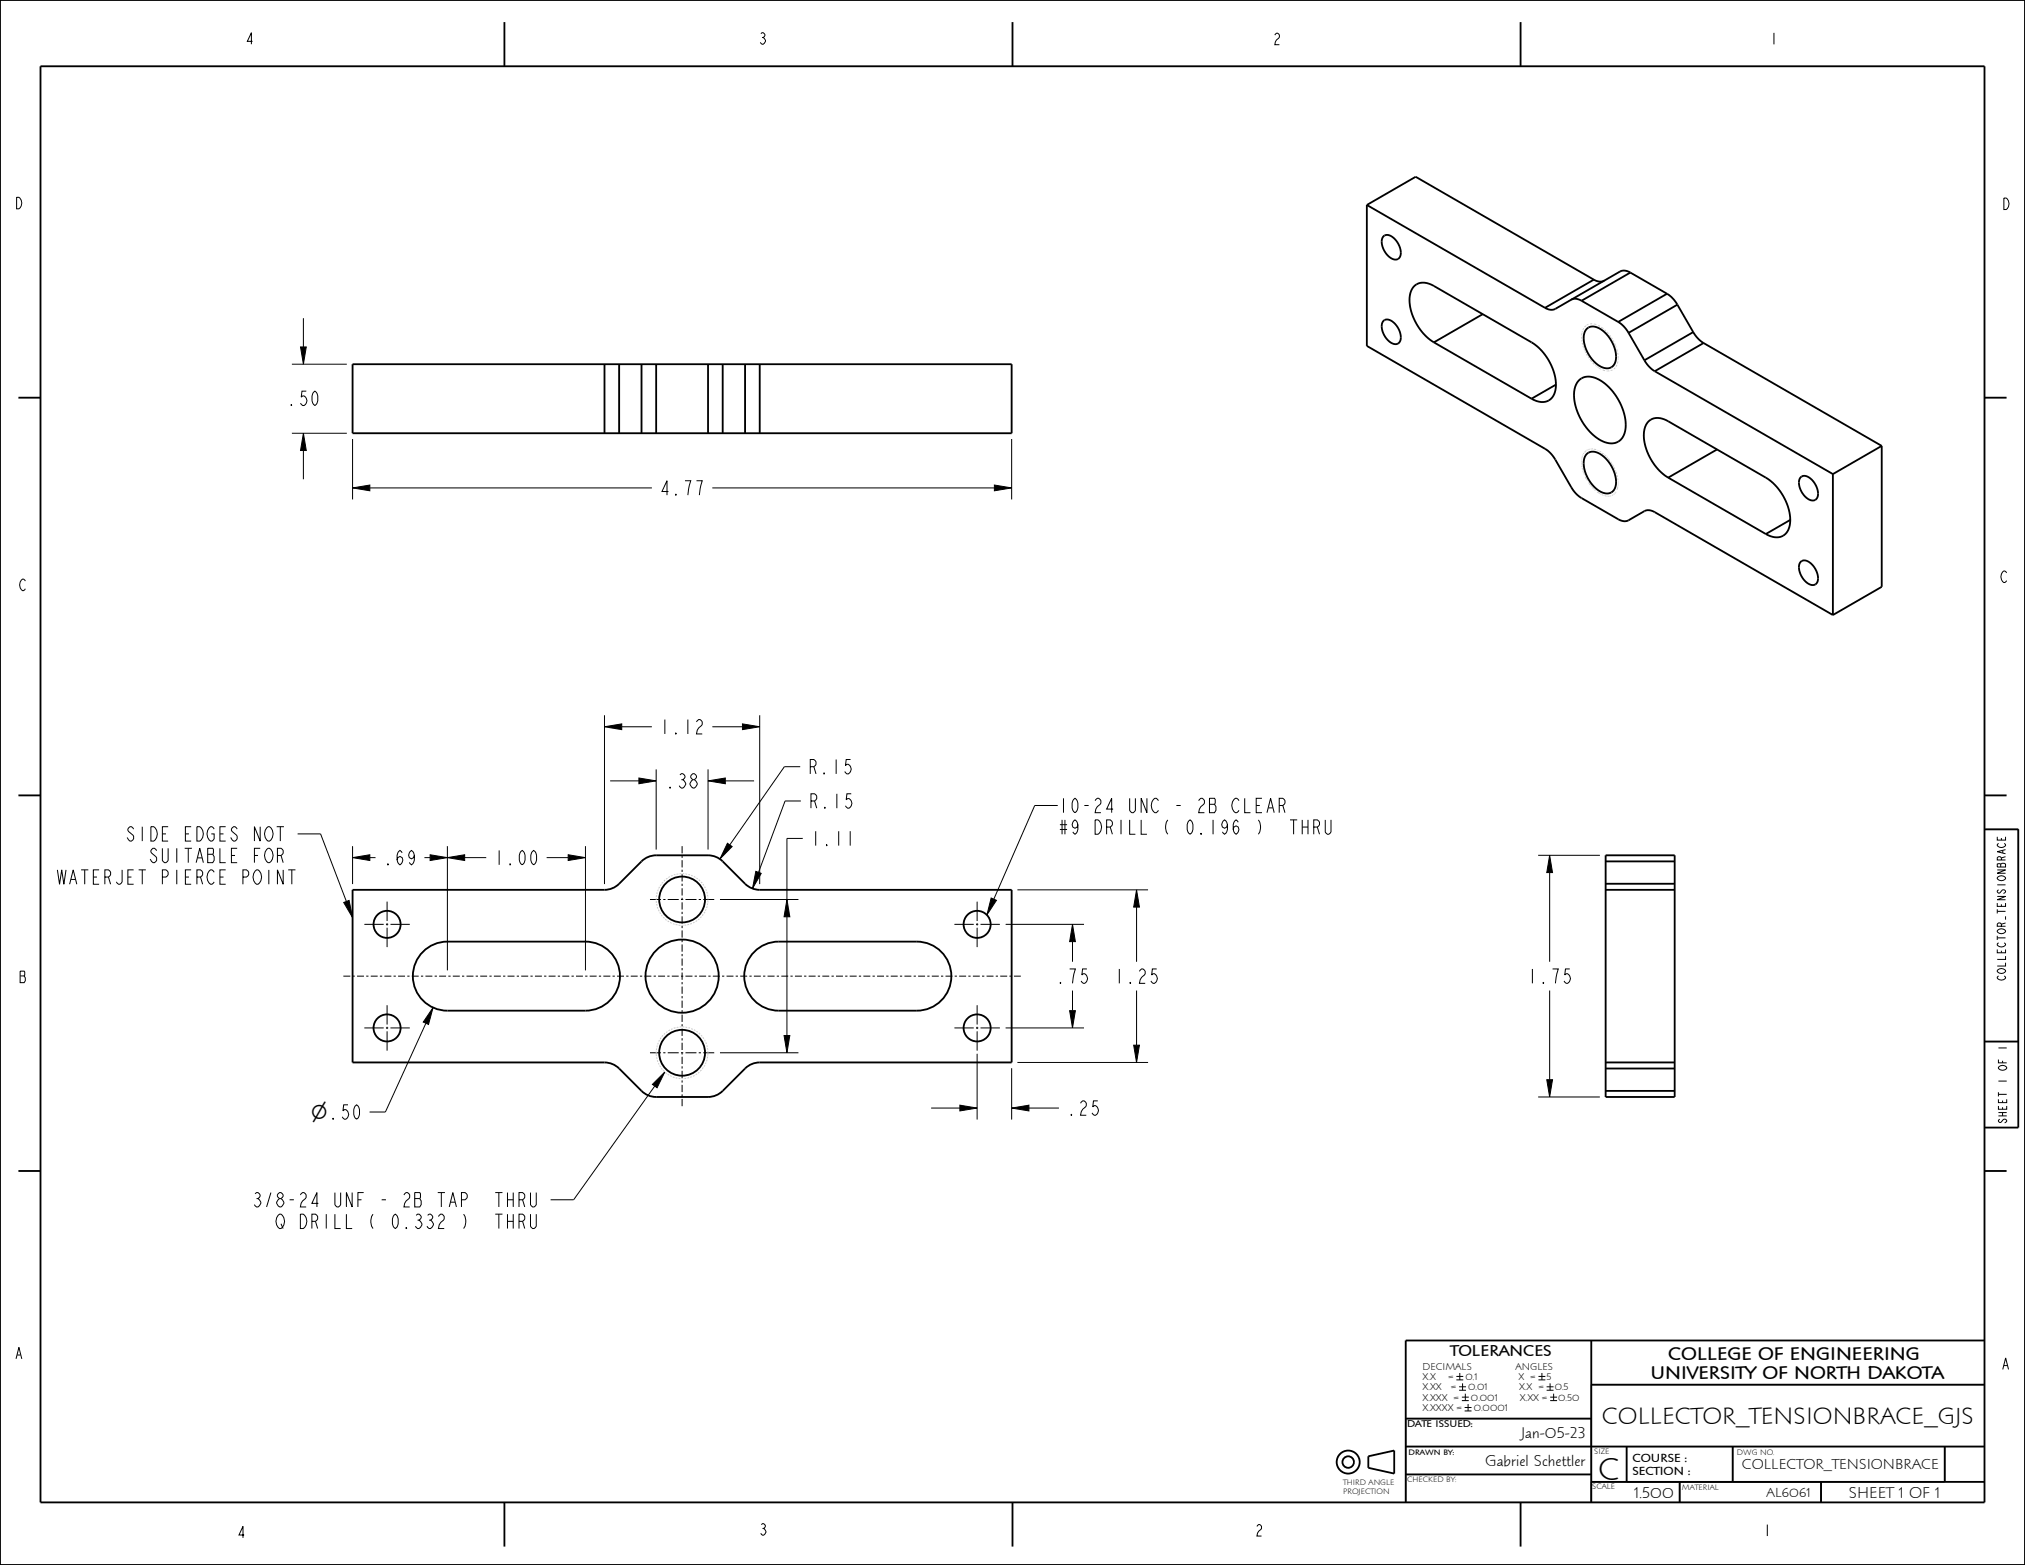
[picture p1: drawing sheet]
<svg xmlns="http://www.w3.org/2000/svg" width="559mm" height="432mm" viewBox="0 0 559 432" stroke-linecap="round" stroke-linejoin="round" font-family="sans-serif">
<g fill="none" stroke="#000" stroke-width=".28">
<path d="M82.9 95.7h1.6l-.8 4.8zM83.7 87.8v7.9M80.5 119.5h15.2M80.5 100.5h15.2M83.7 119.5l.8 4.8h-1.6zM83.7 124.3v7.9M97.3 134.6l4.8-.8v1.6zM97.3 121.1v16.7M102.1 134.6h77.8M196.6 134.6h77.8M274.4 133.8l4.8 .8-4.8 .8zM279.2 121.1v16.7"/>
<path d="M166.8 197.3v46.6M204.9 199.7l4.7 .8-4.7 .8zM209.6 197.3v46.6M166.8 200.5l4.8-.8v1.6zM168.4 215.5h7.9M171.6 200.5h8.3M176.3 214.7l4.8 .8-4.8 .7zM181.1 212.3v22.1M195.4 215.5l4.7-.8v1.5zM195.4 212.3v22.1M196.6 200.5h8.3M200.1 215.5h8"/>
<path d="M220.8 211.5h-4.4l-15 21.6M82.1 230.1h6.4l7.1 18.6M97.3 236.6l4.8-.8v1.6zM97.3 233.5v10.4M102.1 236.6h1.5M117.1 236.6h1.6M118.7 235.8l4.8 .8-4.8 .8zM123.5 236.6l4.7-.8v1.6zM123.5 233.5v34.2M128.2 236.6h6M150.8 236.6h6M156.8 235.8l4.8 .8-4.8 .8z"/>
<path d="M161.6 233.5v34.2M200.7 232.7l1.3 .9-3.3 3.4zM221 221h-4.4l-7.3 19.7M221.5 231.3h-4.3v16.9M291.9 222.2h-6.4l-11.3 25.9M424.5 236h17M427.6 236l.8 4.8h-1.6zM547.6 228.8h9.3v58.6h-9.3zM94.8 249l1.5-.6 1 4.8zM198.7 248.2h21.6M208.6 240.4l1.5 .6-2.4 4.2zM217.2 248.2l.7 4.7h-1.5z"/>
<path d="M217.2 252.9v32.8M273.5 247.8l1.5 .6-2.7 4.1zM277.5 255h21.6M280.8 245.5h36M296 255l.8 4.8h-1.6zM296 259.8v5.6M313.6 245.5l.8 4.8h-1.6zM313.6 250.3v15.1M427.6 240.8v24.6M119.5 278l-1.3 4.7-1.4-.7zM295.2 278.9h1.6l-.8 4.7zM296 273.3v5.6"/>
<path d="M313.6 273.3v15.1M427.6 273.3v24.6M117.5 282.3l-11.2 24.5h-4.3M180.7 299.7l-22.4 31.3h-6.4M183.4 295.8l-2.1 4.3-1.3-.9zM198.7 290.5h21.6M216.4 285.7h1.5l-.7 4.8zM269.6 290.7v18.2M277.5 283.6h21.6M279.2 294.7v14.2M280.8 293.1h36M312.8 288.4h1.6l-.8 4.7z"/>
<path d="M426.8 297.9h1.6l-.8 4.8zM256.9 305.7h8M264.9 304.9l4.7 .8-4.7 .8zM279.2 305.7l4.7-.8v1.6zM283.9 305.7h8.3M424.5 302.7h17M401.9 379.8h1.9M402.8 378.8v1.9M424.5 379.8h1.9M425.5 378.8v1.9M387.9 399.1h159.7v-17.1h-108.5v32.5M401.9 380.7h1.9"/>
<path d="M402.6 382.6h1.9M402.6 383.6h1.9M403.4 385.5h1.9M403.4 386.4h1.9M403.6 381.7v1.9M404.2 388.3h1.9M404.2 389.3h1.9M404.4 384.5v1.9M405.1 387.4v1.9M424.5 380.7h1.9M426.8 382.6h1.9M426.8 383.6h1.9"/>
<path d="M427.7 381.7v1.9M427.8 385.5h1.9M427.8 386.4h1.9M428.7 384.5v1.9M439.1 391.4h-51.2v23.1h114.6v-5.6M448.9 399.1v9.8M478.1 399.1v9.8M536.7 399.1v9.8h-97.6M387.9 406.8h51.2M463.5 408.9v5.6"/>
</g>
<g fill="#000">
<path d="M82.9 95.7h1.6l-.8 4.8zM83.7 119.5l.8 4.8h-1.6zM97.3 134.6l4.8-.8v1.6zM274.4 133.8l4.8 .8-4.8 .8zM166.8 200.5l4.8-.8v1.6zM176.3 214.7l4.8 .8-4.8 .7zM195.4 215.5l4.7-.8v1.5zM204.9 199.7l4.7 .8-4.7 .8zM97.3 236.6l4.8-.8v1.6zM123.5 236.6l4.7-.8v1.6zM118.7 235.8l4.8 .8-4.8 .8zM156.8 235.8l4.8 .8-4.8 .8z"/>
<path d="M200.7 232.7l1.3 .9-3.3 3.4zM427.6 236l.8 4.8h-1.6zM94.8 249l1.5-.6 1 4.8zM208.6 240.4l1.5 .6-2.4 4.2zM217.2 248.2l.7 4.7h-1.5zM273.5 247.8l1.5 .6-2.7 4.1zM296 255l.8 4.8h-1.6zM313.6 245.5l.8 4.8h-1.6zM119.5 278l-1.3 4.7-1.4-.7zM183.4 295.8l-2.1 4.3-1.3-.9zM216.4 285.7h1.5l-.7 4.8zM295.2 278.9h1.6l-.8 4.7z"/>
<path d="M312.8 288.4h1.6l-.8 4.7zM264.9 304.9l4.7 .8-4.7 .8zM279.2 305.7l4.7-.8v1.6zM426.8 297.9h1.6l-.8 4.8z"/>
</g>
<g fill="none" stroke="#000" stroke-width=".51">
<path d="M0 0h558.8v431.8h-558.8zM11.2 18.3h536.4v396.2h-536.4zM139.2 6.1v12.2M279.4 6.1v12.2M419.6 6.1v12.2M377.2 56.6v38.8l49.1 28.4a8.3 8.3 0 0 1 2.9 3l4.4 7.6a8.3 8.3 0 0 0 2.8 3l10.1 5.9a2.86 2.86 0 0 0 2.9 .2l4.4-2.5a2.86 2.86 0 0 1 2.8 .3l49.2 28.4M377.2 56.6l13.5-7.8 49.1 28.4M377.2 56.6l49.1 28.3M439.8 77.2a2.86 2.86 0 0 0 2.9 .2M439.8 77.2l-13.5 7.7M449.9 75.2a2.86 2.86 0 0 0-2.9-.3l-17.8 10.3a2.86 2.86 0 0 1-2.9-.3M449.9 75.2l-13.5 7.8"/>
<path d="M449.9 75.2l10.1 5.8M395.7 94.5a13.9 13.9 0 0 1-6.5-13.7 3.8 3.8 0 0 1 5.8-2.2l27.6 15.9a13.9 13.9 0 0 1 6.5 13.6 3.8 3.8 0 0 1-5.8 2.3l-.7-.4M395.7 94.5l26.9 15.5M409.2 86.7l-13.5 7.8M433.6 82.7a2.86 2.86 0 0 1 2.8 .3M436.4 83l10.1 5.8M446.5 88.8a8.3 8.3 0 0 1 2.9 3M449.4 91.8l4.4 7.6M453.8 99.4a8.3 8.3 0 0 0 2.8 3M460 81a8.3 8.3 0 0 1 2.9 3.1M460 81l-13.5 7.8M462.9 84.1l-13.5 7.7"/>
<path d="M462.9 84.1l4.3 7.5M467.2 91.6a8.3 8.3 0 0 0 2.9 3M467.2 91.6l-13.4 7.8M470.1 94.6l-13.5 7.8M470.1 94.6l49.2 28.4M5.1 109.7h6.1M97.3 100.5h181.9v19h-181.9zM166.8 100.5v19M170.9 100.5v19M177 100.5v19M181.1 100.5v19M195.4 100.5v19"/>
<path d="M199.4 100.5v19M205.6 100.5v19M209.6 100.5v19M429.4 106.1l-6.8 3.9M456.6 102.4l49.2 28.4M547.6 109.7h6.1M460.3 131.8a13.9 13.9 0 0 1-6.4-13.6 3.8 3.8 0 0 1 5.8-2.3l27.6 15.9a13.9 13.9 0 0 1 6.5 13.6 3.8 3.8 0 0 1-5.9 2.3l-.6-.4M460.3 131.8l27 15.5M473.8 124l-13.5 7.8M505.8 130.8v38.9M519.3 123l-13.5 7.8M519.3 123v38.9l-13.5 7.8"/>
<path d="M494 143.5l-6.7 3.8M5.1 219.5h6.1M547.6 219.5h6.1M443.1 236h19v66.7h-19zM443.1 237.7h19M547.6 228.8h9.3v82.3h-9.3M97.3 245.5h70.2l1.2-.3 1.7-.9 7.6-7.4 1.8-.8 1.3-.1h14.3l1.9 .3 1.1 .6 1 .8 6.7 6.6 1.7 .9 1.2 .3h70.2v47.6l-70.2 .1-1.2 .3-1.7 .9-7.7 7.4-1.7 .7-1.3 .2h-14.3l-1.9-.4-1.2-.5-1-.8-6.6-6.6-1.7-.9-1.2-.3-70.2-.1zM443.1 245.5h19M443.1 243.8h19M116.3 263a9.5 9.5 0 0 1 7.2-3.2h38.1a9.5 9.5 0 0 1 9.5 9.5 9.5 9.5 0 0 1-9.5 9.6h-38.1a9.5 9.5 0 0 1-8.7-5.7 9.5 9.5 0 0 1 1.5-10.2zM207.8 263a9.5 9.5 0 0 1 7.1-3.2h38.1a9.5 9.5 0 0 1 9.5 9.5 9.5 9.5 0 0 1-9.5 9.6h-38.1a9.5 9.5 0 0 1-8.7-5.7 9.5 9.5 0 0 1 1.6-10.2zM443.1 293.1h19"/>
<path d="M443.1 294.8h19M547.6 287.4h9.3M443.1 301h19M5.1 323.1h6.1M547.6 323.1h6.1M439.1 369.9v44.6M547.6 369.9h-159.7v44.6M387.9 399.1h159.7M387.9 391.4h51.2M439.1 382h108.5M448.9 399.1v9.8M478.1 399.1v9.8"/>
<path d="M536.7 399.1v9.8M139.2 414.5v12.2M279.4 414.5v12.2M377.6 401.8l7.1-1.6v6.4l-7.1-1.6zM387.9 406.8h51.2M419.6 414.5v12.2M439.1 408.9h108.5M463.5 408.9v5.6M502.5 408.9v5.6"/>
<circle cx="372" cy="403.4" r="3.2"/>
<circle cx="372" cy="403.4" r="1.59"/>
</g>
<!-- layer: 02___PRT_ALL_AXES -->
<g fill="none" stroke="#000" stroke-width=".28">
<path d="M188.2 233.5v2M188.2 236.1v.6M188.2 237.3v2M188.2 240v.6M100.5 255h5.4M106.5 255h.6M106.8 248.8v5.3M106.8 254.7v.7M106.8 256v5.3M107.7 255h5.4M179.4 248.2h3M183 248.2h.6"/>
<path d="M184.3 248.2h3M187.9 248.2h.6M188.2 241.2v2M188.2 243.8v.7M188.2 245.1v2M188.2 247.7v.6M188.2 248.9v2.1M188.2 251.6v.6M188.2 252.8v2M188.2 255.5v.6M188.2 256.7v2M188.2 259.3v.7"/>
<path d="M189.2 248.2h3M192.8 248.2h.6M194.1 248.2h3M263.4 255h5.3M269.3 255h.6M269.6 248.8v5.3M269.6 254.7v.7M269.6 256v5.3M270.6 255h5.3M94.7 269.3h2M97.3 269.3h.6M98.5 269.3h1.9"/>
<path d="M101.1 269.3h.6M102.3 269.3h1.9M104.8 269.3h.7M106.1 269.3h1.9M106.8 277.3v5.4M108.6 269.3h.6M109.9 269.3h1.9M112.4 269.3h.6M113.6 269.3h1.9M116.2 269.3h.6M117.4 269.3h1.9M119.9 269.3h.7"/>
<path d="M121.2 269.3h1.9M123.7 269.3h.6M125 269.3h1.9M127.5 269.3h.6M128.7 269.3h1.9M131.3 269.3h.6M132.5 269.3h1.9M135 269.3h.7M136.3 269.3h1.9M138.8 269.3h.6M140.1 269.3h1.9M142.6 269.3h.6"/>
<path d="M143.8 269.3h2M146.4 269.3h.6M147.6 269.3h1.9M150.2 269.3h.6M151.4 269.3h1.9M153.9 269.3h.7M155.2 269.3h1.9M157.7 269.3h.6M158.9 269.3h2M161.5 269.3h.6M162.7 269.3h1.9M165.3 269.3h.6"/>
<path d="M166.5 269.3h1.9M169 269.3h.7M170.3 269.3h1.9M172.8 269.3h.6M174.1 269.3h1.9M176.6 269.3h.6M177.8 269.3h1.9M180.4 269.3h.6M181.6 269.3h1.9M184.1 269.3h.7M185.4 269.3h1.9M187.9 269.3h.6"/>
<path d="M188.2 260.6v2M188.2 263.2v.6M188.2 264.4v2.1M188.2 267.1v.6M188.2 268.3v2M188.2 271v.6M188.2 272.2v2M188.2 274.8v.7M188.2 276.1v2M188.2 278.7v.6M188.2 279.9v2.1M189.2 269.3h1.9"/>
<path d="M191.7 269.3h.6M192.9 269.3h1.9M195.5 269.3h.6M196.7 269.3h1.9M199.2 269.3h.7M200.5 269.3h1.9M203 269.3h.6M204.3 269.3h1.9M206.8 269.3h.6M208 269.3h2M210.6 269.3h.6M211.8 269.3h1.9"/>
<path d="M214.4 269.3h.6M215.6 269.3h1.9M218.1 269.3h.6M219.4 269.3h1.9M221.9 269.3h.6M223.1 269.3h2M225.7 269.3h.6M226.9 269.3h1.9M229.5 269.3h.6M230.7 269.3h1.9M233.2 269.3h.7M234.5 269.3h1.9"/>
<path d="M237 269.3h.6M238.3 269.3h1.9M240.8 269.3h.6M242 269.3h1.9M244.6 269.3h.6M245.8 269.3h1.9M248.3 269.3h.7M249.6 269.3h1.9M252.1 269.3h.6M253.4 269.3h1.9M255.9 269.3h.6M257.1 269.3h1.9"/>
<path d="M259.7 269.3h.6M260.9 269.3h1.9M263.4 269.3h.7M264.7 269.3h1.9M267.2 269.3h.6M268.5 269.3h1.9M269.6 277.3v5.4M271 269.3h.6M272.2 269.3h2M274.8 269.3h.6M276 269.3h1.9M278.5 269.3h.7"/>
<path d="M279.8 269.3h1.9M100.5 283.6h5.4M106.5 283.6h.6M106.8 283.3v.6M106.8 284.5v5.4M107.7 283.6h5.4M179.4 290.5h3M183 290.5h.6M184.3 290.5h3M187.9 290.5h.6M188.2 282.6v.6M188.2 283.8v2"/>
<path d="M188.2 286.5v.6M188.2 287.7v2M188.2 290.3v.7M188.2 291.6v2M188.2 294.2v.6M188.2 295.4v2.1M188.2 298.1v.6M188.2 299.3v2M189.2 290.5h3M192.8 290.5h.6M194.1 290.5h3M263.4 283.6h5.3"/>
<path d="M269.3 283.6h.6M269.6 283.3v.6M269.6 284.5v5.4M270.6 283.6h5.3M188.2 302v.6M188.2 303.2v2"/>
</g>
<g fill="none" stroke="#000" stroke-width=".51">
<path d="M381.7 65.3a2.17 2.17 0 0 1 3.2 .7 4.5 4.5 0 0 1 1.2 5.2 1.9 1.9 0 0 1-2.8-.4 4.6 4.6 0 0 1-1.6-5.5zM381.7 88.6a2.18 2.18 0 0 1 3.2 .7 4.7 4.7 0 0 1 1.3 5 1.85 1.85 0 0 1-2.9-.2 4.6 4.6 0 0 1-1.6-5.5zM437.8 90.8a3.2 3.2 0 0 1 4.5 .4 8.6 8.6 0 0 1 3.3 9.1 2.66 2.66 0 0 1-4.2 .7 8.7 8.7 0 0 1-4-9.6zM435.8 104.9a4.8 4.8 0 0 1 5.9 .1 15 15 0 0 1 6.7 14 4 4 0 0 1-6 2.8 15 15 0 0 1-7.9-14.5l.5-1.3zM437.8 125.3a3.2 3.2 0 0 1 4.5 .4 8.6 8.6 0 0 1 3.3 9.1 2.66 2.66 0 0 1-4.2 .7 8.7 8.7 0 0 1-4-9.5zM496.9 131.7a2.18 2.18 0 0 1 3.2 .8 4.7 4.7 0 0 1 1.3 5 1.85 1.85 0 0 1-3-.2 4.6 4.6 0 0 1-1.5-5.6zM496.9 155.1a2.17 2.17 0 0 1 3.2 .7 4.5 4.5 0 0 1 1.2 5.2 1.9 1.9 0 0 1-2.9-.4 4.6 4.6 0 0 1-1.5-5.5z"/>
<circle cx="106.8" cy="255" r="3.7"/>
<circle cx="188.2" cy="248.2" r="6.3"/>
<circle cx="269.6" cy="255" r="3.7"/>
<circle cx="188.2" cy="269.3" r="10.1"/>
<circle cx="106.8" cy="283.6" r="3.7"/>
<circle cx="188.2" cy="290.5" r="6.3"/>
<circle cx="269.6" cy="283.6" r="3.7"/>
</g>
<path d="M195.4 248.2a7.1 7.1 0 0 0-10.4-6.4 7.1 7.1 0 0 0-.9 12.2 7.1 7.1 0 0 0 11.2-4.8l.1-1M195.4 290.5a7.1 7.1 0 0 0-10.4-6.4 7.1 7.1 0 0 0-.9 12.2 7.1 7.1 0 0 0 11.2-4.8l.1-1" fill="none" stroke="#ccc" stroke-width=".28" stroke-dasharray=".5 .3" stroke-linecap="butt"/>
<g fill="none" stroke="#ccc" stroke-width=".28">
<path d="M436.4 92.9l.1 .5M436.5 92.5h-.1M436.5 93.8l.1 .5M436.5 91.9h.1M436.5 91.9v.6M436.5 91.8h.1M436.6 91.7h.1M436.6 94.3h.1M436.6 91.5v.1M436.6 91.5h.1M436.6 94.6l.1 .5M436.6 91.4v.1"/>
<path d="M436.7 91.4h.1M436.8 95.4l.2 .5M437 90.6l-.2 .4M437.1 96.2l.2 .4M437.4 97l.2 .4M437.6 89.9l-.4 .4M437.6 89.9h.1M437.7 89.8h.1M437.8 97.7l.2 .4M438 89.6l-.1 .1M438.2 89.5l-.2 .1M438.2 98.4l.3 .4"/>
<path d="M438.3 89.5h.1M438.7 99.1l.1 .1M438.7 99.1h.1M438.8 99.2h.1M438.9 99.3l.4 .5M439.4 89.3h.1M439.4 89.3l-.6 .1M439.8 89.4l.6 .1M440.4 89.5h.1M440.5 89.6h.1M440.6 89.6h.1M441 89.8l.5 .2"/>
<path d="M441.5 90h.1M441.9 90.3l.4 .3M442.4 90.7h.1M442.5 90.7h.1M442.5 90.7v.1M442.8 91l.3 .3M443.1 91.3h.1M443.4 91.6l.3 .3M443.7 91.9h.1M443.8 92h.1M443.8 92l.1 .1M443.9 92.2h.1"/>
<path d="M444.1 92.4l.4 .5M444.7 93.2l.2 .4M444.9 93.6h.1M445.1 93.9l.3 .5M445.5 94.7l.3 .5M445.8 95.3v.1M445.8 95.4h.1M445.9 95.4v.1M445.9 95.6h.1M445.9 95.6l.1 .2M446 95.8h.1M446.1 96.3l.1 .1"/>
<path d="M446.2 96.4h.1M446.2 96.4v.1M446.2 96.5h.1M446.2 96.5v.2M446.2 96.7h.1M446.3 96.7v.1M446.3 96.8h.1M446.3 96.8v.2M446.3 97h.1M446.4 97.3h.1M446.4 97.3l.1 .6M446.4 99.7l-.1 .6"/>
<path d="M446.5 99.4h.1M446.5 98.2h.1M446.5 98.2v.6M446.5 99.3h.1M446.5 99.2v.1M446.5 99.1h.1M446.5 99v.1M446.5 99h.1M446.5 98.9v.1M439.5 100.1l.4 .3M439.9 100.4v.1M439.9 100.5h.1"/>
<path d="M440.2 100.8h.1M440.3 100.8h.1M440.3 100.8v.1M440.3 100.9h.1M440.4 101h.1M440.5 101l.1 .1M440.6 101.1l.1 .1M440.6 101.1h.1M440.7 101.1h.1M440.7 101.2h.1M440.9 101.3h.1M441 101.3v.1"/>
<path d="M441.1 101.5h.1M441.2 101.5h.1M441.3 101.6l.6 .3M442.3 102.1l.6 .2M443.3 102.4h.1M443.4 102.4h.1M443.5 102.4h.1M444.1 102.3l-.6 .1M445 102.1l-.5 .2M445 102.1h.1M445.7 101.5l-.4 .3M446 101.1l-.1 .1"/>
<path d="M446.2 100.7l-.2 .4M446.2 100.6v.1M446.3 100.3h.1M436.4 127.4v.1M436.4 127.3v.1M436.4 127.6v.1M436.4 127.3h.1M436.4 127.7h.1M436.4 127.2v.1M436.4 127.7v.1M436.4 127.2h.1M436.4 127.8h.1"/>
<path d="M436.4 127.1h.1M436.5 127l-.1 .1M436.5 127h.1M436.5 128h.1M436.5 128v.1M436.5 128.1h.1M436.5 126.9h.1M436.5 126.8v.1M436.5 128.2h.1M436.5 126.8h.1M436.5 128.2v.1M436.5 126.7v.1"/>
<path d="M436.5 126.7h.1M436.5 128.3h.1M436.5 128.3v.1M436.5 128.4h.1M436.5 126.6h.1M436.5 126.6v.1M436.5 126.5h.1M436.5 126.5v.1M436.5 128.6h.1M436.5 126.4h.1M436.5 128.6v.1M436.5 128.7v.1"/>
<path d="M436.5 126.3v.1M436.5 126.3h.1M436.5 128.8h.1M436.6 128.8v.1M436.6 128.9h.1M436.6 126.2h.1M436.6 126.1v.1M436.6 126.1h.1M436.6 129.1h.1M436.6 129.1v.1M436.6 129.2l.1 .1M436.6 125.9v.1"/>
<path d="M436.7 125.9h-.1M436.7 129.3v.1M436.7 129.4h.1M436.7 125.8v.1M436.7 125.8h.1M436.7 129.5v.1M436.7 129.6h.1M436.7 129.6v.1M436.7 129.7h.1M436.8 129.7h.1M436.8 125.6h.1M436.8 125.5h.1"/>
<path d="M436.8 129.9v.1M436.8 130h.1M436.8 125.4v.1M436.8 130l.1 .2M436.8 125.4h.1M436.9 130.2h.1M437 130.3v.1M437 130.4h.1M437 125.2l-.1 .1M437 130.4v.1M437 125.1v.1M437 130.5h.1"/>
<path d="M437.1 130.6v.1M437.1 125l-.1 .1M437.1 130.7v.1M437.1 130.8h.1M437.2 130.9h.1M437.2 130.9v.1M437.2 131h.1M437.2 124.8h.1M437.3 124.8h-.1M437.3 124.7v.1M437.3 124.7h.1M437.4 124.6l-.1 .1"/>
<path d="M437.4 124.6h.1M437.4 131.5l.3 .6M437.5 124.5l-.1 .1M437.5 124.5h.1M437.6 124.4h.1M437.7 124.4h-.1M437.7 124.3v.1M437.7 124.3h.1M437.8 124.3h-.1M437.8 132.2h.1M437.8 132.2l.1 .2M437.9 132.4h.1"/>
<path d="M437.9 124.2h.1M437.9 132.5h.1M438 132.5h.1M438 132.5v.1M438 124.2h.1M438 132.6h.1M438 124.1v.1M438.1 124.1h-.1M438.2 124.1h.1M438.3 124h-.1M438.3 124h.1M438.3 133.1h.1"/>
<path d="M438.3 133.1l.6 .8M438.4 124h-.1M438.5 124h-.1M438.6 123.9l-.1 .1M438.7 123.9h-.1M438.7 123.9h.1M438.9 133.9h.1M438.9 123.9h.1M438.9 134h.1M438.9 134l.1 .1M439 123.9h-.1M439 134.1h.1"/>
<path d="M439.1 123.9h.1M439.1 134.2h.1M439.1 134.2l.1 .1M439.2 123.9h-.1M439.2 123.9h.1M439.2 123.9h.2M439.2 134.3h.1M439.4 123.9h.1M439.4 134.5h.1M439.4 123.9h.2M439.4 134.5l.2 .2M439.6 123.9h.1"/>
<path d="M439.6 134.7h.1M439.7 134.8l.1 .1M439.8 134.9h.1M439.8 123.9h.1M439.8 123.9l.6 .2M440 135.1l.1 .1M440.1 135.2h.1M440.1 135.2l.1 .1M440.2 135.3h.1M440.4 124.1h.1M440.7 135.7l.8 .5M440.9 124.2h.1"/>
<path d="M440.9 124.3h.1M441 124.3h.1M441.1 124.3h.1M441.1 124.3l.1 .1M441.2 124.4h.1M441.3 124.4h.1M441.3 124.4v.1M441.3 124.5h.1M441.4 124.5h.1M441.5 124.6h.1M441.5 124.6l.4 .2M441.6 136.3h.1"/>
<path d="M441.7 136.3h.1M441.8 136.4h.1M441.9 124.8h.1M442.1 136.5h.1M442.1 125l.1 .1M442.1 136.5l.1 .1M442.2 136.6h.1M442.2 125.1h.1M442.3 136.6h.1M442.3 125.1l.2 .2M442.4 136.7h.1M442.5 136.7h.1"/>
<path d="M442.5 125.3h.1M442.6 136.7h.1M442.7 136.7v.1M442.7 136.8h.1M442.7 125.5h.1M442.8 125.5h.1M442.9 136.8h.1M443 136.8h.1M443 125.7l.2 .2M443.1 136.8h.1M443.1 136.8v.1M443.3 136.9h.1"/>
<path d="M443.3 126l.1 .1M443.4 126.1l.1 .1M443.5 136.9h.1M443.5 126.2l.1 .1M443.7 136.9h.1M443.7 126.5h.1M443.8 126.5h.1M443.8 126.5v.1M443.8 136.9h-.1M443.8 126.6h.1M443.8 136.9h.1M443.9 136.9h.1"/>
<path d="M443.9 126.7l.3 .4M444.1 136.9h.1M444.2 127.1h.1M444.2 136.9h-.1M444.3 136.9h-.1M444.5 127.4h.1M444.5 136.8l-.2 .1M444.5 136.8h.1M444.5 127.4v.1M444.5 127.5h.1M444.6 136.8h.1M444.6 127.6h.1"/>
<path d="M444.6 127.6l.1 .2M444.7 127.8l.1 .1M444.8 127.9h.1M444.8 136.7h.1M444.9 136.7h-.1M444.9 136.7h.1M444.9 128.1h.1M445 128.1v.1M445 128.2h.1M445 136.6l-.1 .1M445 128.2v.1M445 128.3h.1"/>
<path d="M445.1 136.6h-.1M445.1 128.4h.1M445.1 136.6h.1M445.1 128.4v.1M445.1 128.5l.1 .1M445.2 136.5h.1M445.2 128.6v.1M445.2 128.7h.1M445.4 136.4h.1M445.4 128.9l.2 .5M445.4 136.3v.1M445.4 136.3h.1"/>
<path d="M445.5 136.3h-.1M445.5 136.3h.1M445.5 136.2v.1M445.5 136.2h.1M445.6 136.1h.1M445.7 136.1h-.1M445.7 136v.1M445.7 136h.1M445.8 129.7h.1M445.8 136h-.1M445.8 129.7v.1M445.8 129.8h.1"/>
<path d="M445.8 129.8v.1M445.8 135.9h.1M445.9 135.8h.1M445.9 130v.2M445.9 130v.1M445.9 135.7h.1M446 130.3l.1 .5M446 135.7h.1M446.2 131.1h.1M446.2 131.1l.1 .5M446.4 134.6l-.2 .6M446.4 131.9h.1"/>
<path d="M446.4 131.9v.2M446.4 134.5v.1M446.4 132h.1M446.4 132.2h.1M446.4 134.3v.2M446.5 132.2v.1M446.5 132.3h.1M446.5 134.2v.1M446.5 134.2h.1M446.5 132.3v.1M446.5 134.1v.1M446.5 134.1h.1"/>
<path d="M446.5 132.4v.1M446.5 134h.1M446.5 133.9v.1M446.5 132.7h.1M446.5 133.9h.1M446.5 132.7v.1M446.5 132.8h.1M446.5 133.7h.1M446.5 132.9v.1M446.5 133.6v.1M446.5 133.6h.1M446.5 133v.1"/>
<path d="M446.5 133.5v.1M446.5 133.5h.1M446.5 133.4v.1M446.5 133.2h.1M446.5 133.4h.1M446.5 133.2v.2M446.5 133.2v.1M446.5 133.3h.1"/>
</g>
<text font-size="8.8" x="441" y="408.2">C</text>
<text font-size="6.6" x="442" y="392.9">COLLECTOR_TENSIONBRACE_GJS</text>
<g font-size="5.5">
<text x="85.8" y="308.8">⌀.50</text>
<text x="85.8" y="308.8">⌀</text>
</g>
<g font-size="5.2">
<text x="79" y="111.9">.50</text>
<text x="181.9" y="136.6">4.77</text>
<text x="181.9" y="202.5">1.12</text>
<text x="222.8" y="213.5">R.15</text>
<text x="183.5" y="217.4">.38</text>
<text x="223" y="223">R.15</text>
<text x="291.9" y="224.2">10-24 UNC - 2B CLEAR</text>
<text x="34.5" y="232.1">SIDE EDGES NOT</text>
<text x="223.5" y="233.3">1.11</text>
<text x="291.9" y="230.2">#9 DRILL (</text>
<text x="326.8" y="230.2">0.196 )</text>
<text x="355.4" y="230.2">THRU</text>
<text x="40.8" y="238">SUITABLE FOR</text>
<text x="105.6" y="238.6">.69</text>
<text x="136.2" y="238.6">1.00</text>
<text x="15.4" y="244">WATERJET PIERCE POINT</text>
<text x="291.2" y="271.3">.75</text>
<text x="307.3" y="271.3">1.25</text>
<text x="421.3" y="271.3">1.75</text>
<text x="294.2" y="307.7">.25</text>
<text x="69.4" y="333">3/8-24</text>
<text x="91.6" y="333">UNF - 2B TAP</text>
<text x="136.1" y="333">THRU</text>
<text x="75.7" y="339">Q DRILL (</text>
<text x="107.5" y="339">0.332 )</text>
<text x="136.1" y="339">THRU</text>
<text x="460.3" y="375.2">COLLEGE OF ENGINEERING</text>
<text x="455.4" y="380.6">UNIVERSITY OF NORTH DAKOTA</text>
</g>
<g font-size="4.4">
<text x="400.2" y="374.2">TOLERANCES</text>
<text x="419.7" y="396.8">Jan-05-23</text>
<text x="409.8" y="404.5">Gabriel Schettler</text>
<text x="451" y="413.2">1.500</text>
<text x="510.2" y="413.2">SHEET 1 OF 1</text>
</g>
<g font-size="4.1">
<text x="67.6" y="12.2">4</text>
<text x="209.2" y="12.2">3</text>
<text x="351.1" y="12.3">2</text>
<text x="488.2" y="12.2">1</text>
<text x="3.9" y="57.6">D</text>
<text x="552.3" y="57.8">D</text>
<text x="551.8" y="160.7">C</text>
<text x="5.1" y="163">C</text>
<text x="5.1" y="271.1">B</text>
<text x="3.9" y="374.9">A</text>
<text x="552.2" y="377.8">A</text>
<text x="65.3" y="424.3">4</text>
<text x="209.3" y="423.6">3</text>
<text x="346.2" y="423.8">2</text>
<text x="486.4" y="423.8">1</text>
</g>
<text font-size="4" x="480.7" y="405.4">COLLECTOR_TENSIONBRACE</text>
<text font-size="3.7" x="487.5" y="413">AL6061</text>
<g font-size="3.3">
<text x="450.4" y="403.4">COURSE :</text>
<text x="450.4" y="406.9">SECTION :</text>
</g>
<g font-size="3">
<text x="553.4" y="269.6" transform="rotate(-90 553.4 269.6)">COLLECTOR_TENSIONBRACE</text>
<text x="553.8" y="310.2" transform="rotate(-90 553.8 310.2)">SHEET 1 OF 1</text>
</g>
<g font-size="2.8">
<text x="392.6" y="377.9">DECIMALS</text>
<text x="418.2" y="377.9">ANGLES</text>
<text x="392.6" y="380.7">X.X</text>
<text x="392.6" y="383.6">X.XX</text>
<text x="399.7" y="380.7">=</text>
<text x="400.5" y="383.6">=</text>
<text x="404.4" y="380.7">0.1</text>
<text x="405.2" y="383.6">0.01</text>
<text x="419" y="380.7">X =</text>
<text x="419.2" y="383.6">X.X =</text>
<text x="426.8" y="380.7">5</text>
<text x="429" y="383.6">0.5</text>
<text x="392.6" y="386.4">X.XXX =</text>
<text x="392.6" y="389.3">X.XXXX =</text>
<text x="405.9" y="386.4">0.001</text>
<text x="406.7" y="389.3">0.0001</text>
<text x="419.4" y="386.4">X.XX =</text>
<text x="430" y="386.4">0.50</text>
<text x="388.3" y="393.7">DATE ISSUED:</text>
</g>
<g font-size="2.2">
<text x="388.7" y="401.4">DRAWN BY:</text>
<text x="439.9" y="401.3">SIZE</text>
<text x="479.3" y="401.5">DWG NO.</text>
<text x="370.6" y="409.8">THIRD ANGLE</text>
<text x="370.6" y="412.1">PROJECTION</text>
<text x="388.3" y="408.9">CHECKED BY:</text>
<text x="439.4" y="410.9">SCALE</text>
<text x="464.1" y="411.1">MATERIAL</text>
</g>
</svg>
